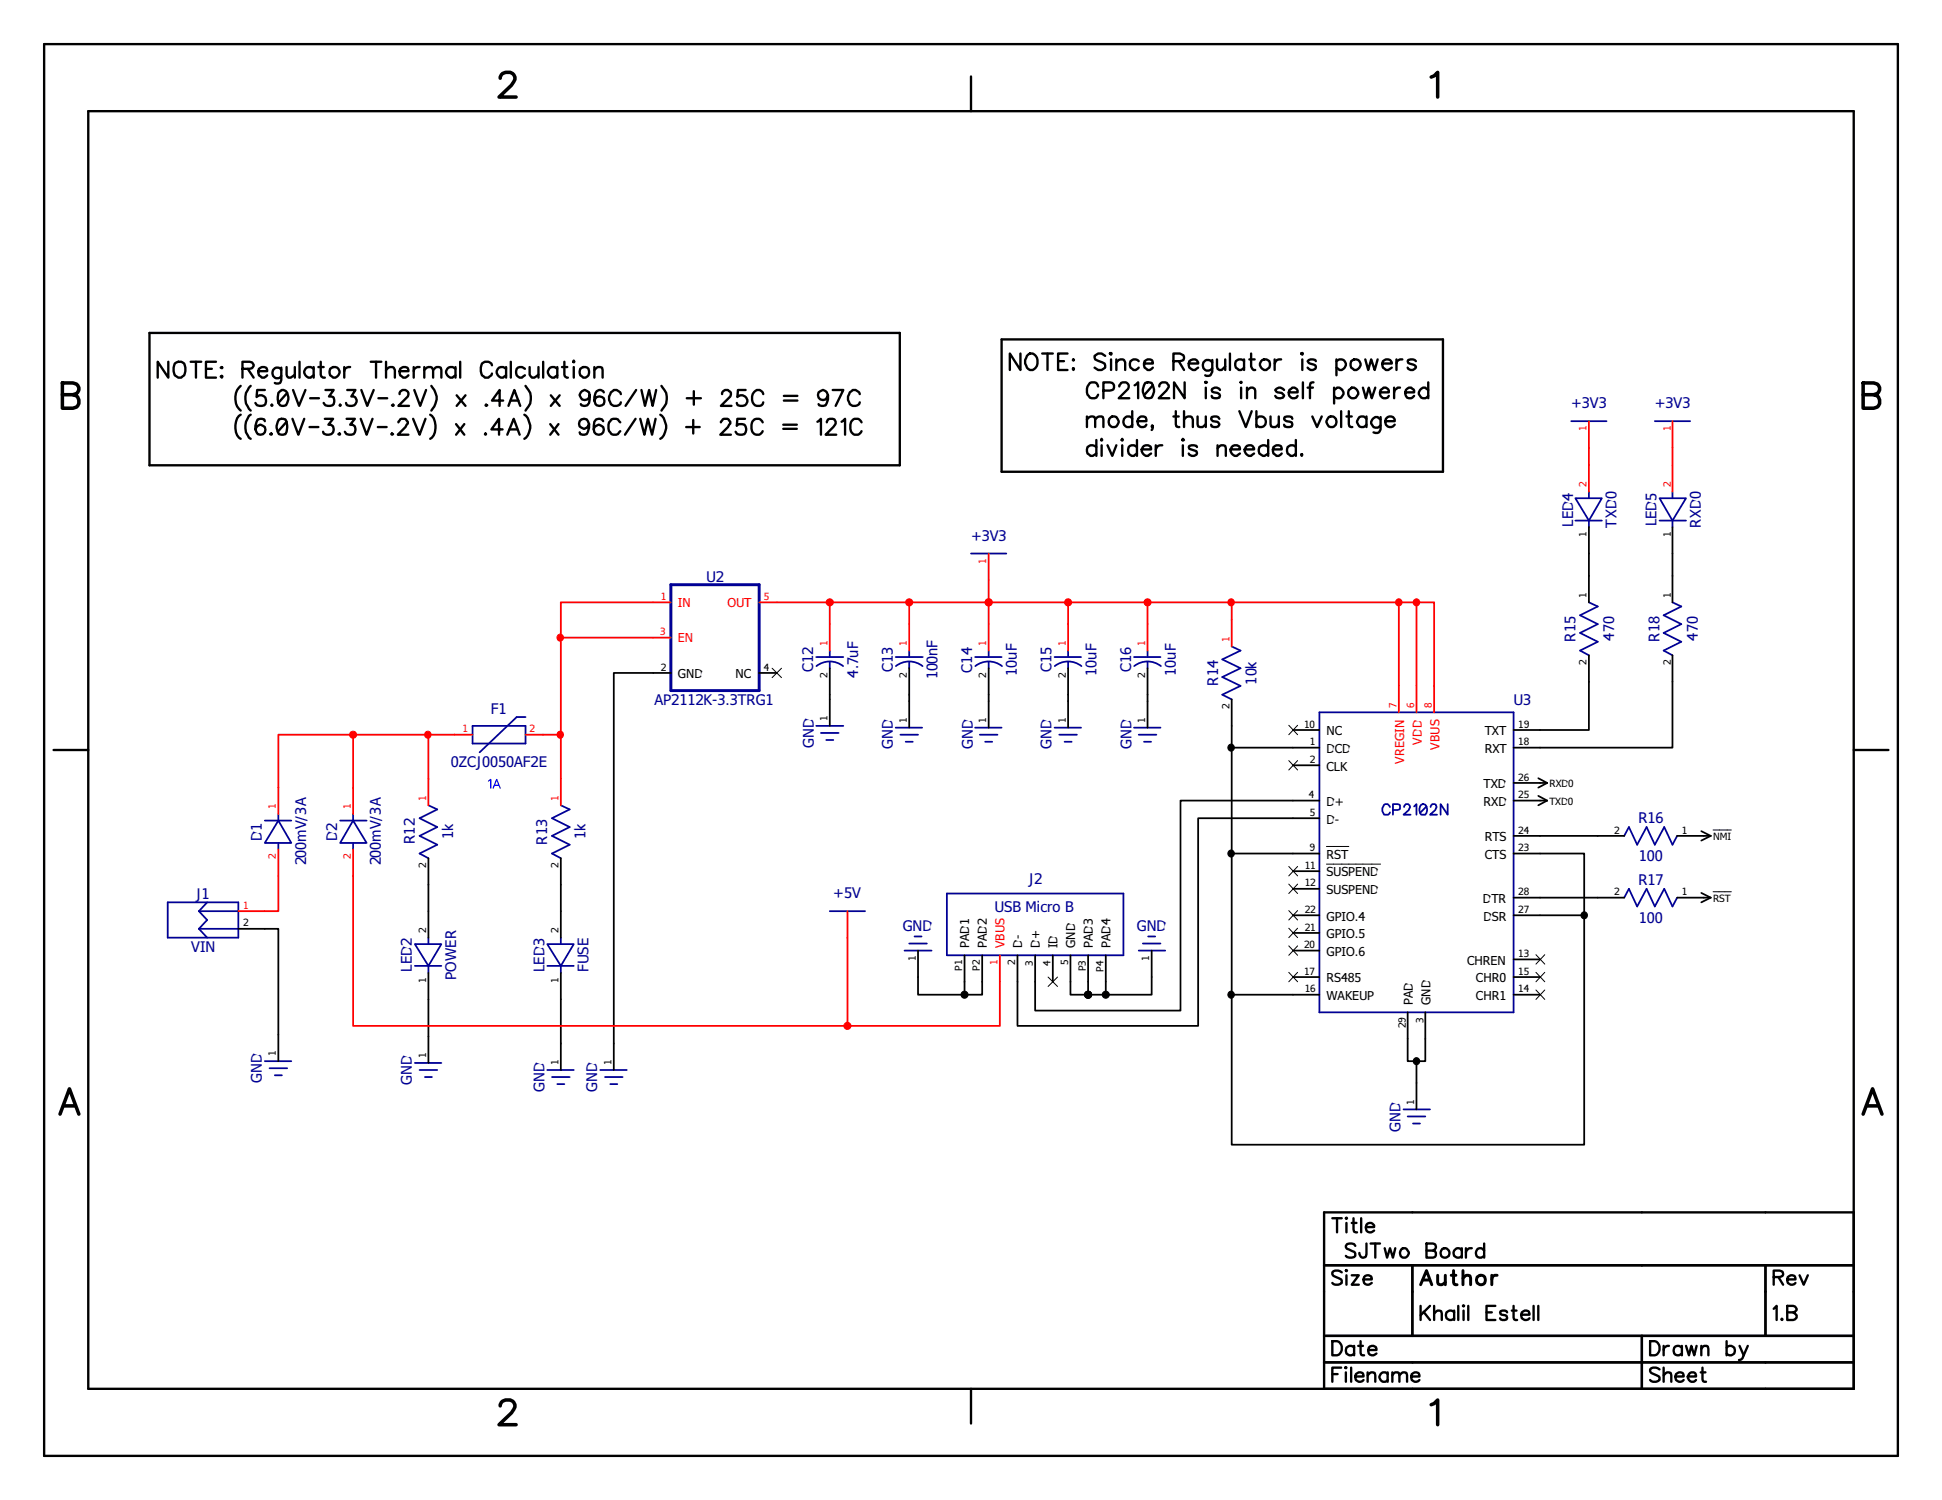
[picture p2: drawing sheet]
<svg xmlns="http://www.w3.org/2000/svg" width="279mm" height="216mm" viewBox="0 0 279 216" stroke-linecap="round" stroke-linejoin="round" font-family="sans-serif">
<path d="M279.4 0h-279.4v215.9" fill="none" stroke="#fff" stroke-width=".34"/>
<path d="M70.3 112.4l.3-.2v1.3M71 113.5l.5-1.3 .5 1.3M71.1 113h.6" fill="none" stroke="#00f" stroke-width=".17"/>
<g fill="none" stroke="#000" stroke-width=".25">
<path d="M240.6 79.7v3.2M94 96.9h-5.7v53.3M119.4 100v.7M130.8 100v.9M142.2 100v.9M153.7 100v.9M165.1 100v.9M177.2 104.5v3.1h8.8M177.2 107.6v57.2h50.7v-41.9h-6.3M186 115.2h-16.2v30.3h-20.9v-4.2M186 117.8h-13.6v29.9h-26v-6.4M38.1 133.7h1.9v15.2"/>
<path d="M61.6 127.3v3.8M80.7 127.3v3.8M177.2 122.9h8.8M221.6 131.7h6.3M221.6 129.2h8.3M221.6 120.3h8.3M61.6 143.8v5.4M80.7 143.8v6.4M132.1 140.6v2.6h9.2v-1.9M138.8 141.3v1.9M154 141.3v1.9h2.5v-1.9M156.5 143.2h.1"/>
<path d="M159.1 141.3v1.9M165.7 140.6v2.6h-9.2M177.2 143.2h8.8M202.5 149.5v3.2h1.3M205.1 149.5v3.2h-1.3v3.2"/>
</g>
<g fill="#000">
<circle cx="177.1" cy="107.6" r=".49"/>
<circle cx="177.1" cy="122.9" r=".49"/>
<circle cx="227.9" cy="131.7" r=".49"/>
<circle cx="138.8" cy="143.2" r=".51"/>
<circle cx="156.5" cy="143.2" r=".51"/>
<circle cx="159.1" cy="143.2" r=".51"/>
<circle cx="177.1" cy="143.2" r=".49"/>
<circle cx="203.8" cy="152.7" r=".49"/>
</g>
<g fill="none" stroke="#000" stroke-width=".14">
<circle cx="177.1" cy="107.6" r=".49"/>
<circle cx="177.1" cy="122.9" r=".49"/>
<circle cx="227.9" cy="131.7" r=".49"/>
<circle cx="138.8" cy="143.2" r=".51"/>
<circle cx="156.5" cy="143.2" r=".51"/>
<circle cx="159.1" cy="143.2" r=".51"/>
<circle cx="177.1" cy="143.2" r=".49"/>
<circle cx="203.8" cy="152.7" r=".49"/>
</g>
<path d="M111.8 86.7h7.6v3.1M153.7 86.7v3.1M177.2 89.2v-2.5h-35v3.1" fill="none" stroke="#f00" stroke-width=".25"/>
<circle cx="153.7" cy="86.7" r=".51" fill="#f00"/>
<circle cx="153.7" cy="86.7" r=".51" fill="none" stroke="#f00" stroke-width=".14"/>
<path d="M119.4 86.7h22.8" fill="none" stroke="#f00" stroke-width=".25"/>
<circle cx="119.4" cy="86.7" r=".51" fill="#f00"/>
<circle cx="119.4" cy="86.7" r=".51" fill="none" stroke="#f00" stroke-width=".14"/>
<circle cx="142.2" cy="86.7" r=".51" fill="#f00"/>
<circle cx="142.2" cy="86.7" r=".51" fill="none" stroke="#f00" stroke-width=".14"/>
<path d="M142.2 83.5v3.2" fill="none" stroke="#f00" stroke-width=".25"/>
<circle cx="142.2" cy="86.7" r=".51" fill="#f00"/>
<circle cx="142.2" cy="86.7" r=".51" fill="none" stroke="#f00" stroke-width=".14"/>
<path d="M165.1 86.7v3.1" fill="none" stroke="#f00" stroke-width=".25"/>
<circle cx="165.1" cy="86.7" r=".51" fill="#f00"/>
<circle cx="165.1" cy="86.7" r=".51" fill="none" stroke="#f00" stroke-width=".14"/>
<path d="M130.8 86.7v3.1" fill="none" stroke="#f00" stroke-width=".25"/>
<circle cx="130.8" cy="86.7" r=".51" fill="#f00"/>
<circle cx="130.8" cy="86.7" r=".51" fill="none" stroke="#f00" stroke-width=".14"/>
<path d="M177.2 86.7h24.1v12" fill="none" stroke="#f00" stroke-width=".25"/>
<circle cx="177.1" cy="86.7" r=".49" fill="#f00"/>
<circle cx="177.1" cy="86.7" r=".49" fill="none" stroke="#f00" stroke-width=".14"/>
<path d="M201.3 86.7h2.5v12" fill="none" stroke="#f00" stroke-width=".25"/>
<circle cx="201.2" cy="86.7" r=".49" fill="#f00"/>
<circle cx="201.2" cy="86.7" r=".49" fill="none" stroke="#f00" stroke-width=".14"/>
<path d="M228.6 64.4v2.6M240.6 64.4v2.6M203.8 86.7h2.5v12" fill="none" stroke="#f00" stroke-width=".25"/>
<circle cx="203.8" cy="86.7" r=".49" fill="#f00"/>
<circle cx="203.8" cy="86.7" r=".49" fill="none" stroke="#f00" stroke-width=".14"/>
<path d="M228.6 79.7v3.2M228.6 98.1v7h-7M240.6 98.1v9.5h-19" fill="none" stroke="#000" stroke-width=".25"/>
<path d="M61.6 105.7v6.4M65.4 105.7h-25.4v7.7" fill="none" stroke="#f00" stroke-width=".25"/>
<circle cx="61.5" cy="105.7" r=".49" fill="#f00"/>
<circle cx="61.5" cy="105.7" r=".49" fill="none" stroke="#f00" stroke-width=".14"/>
<path d="M50.8 105.7v7.7" fill="none" stroke="#f00" stroke-width=".25"/>
<circle cx="50.8" cy="105.7" r=".51" fill="#f00"/>
<circle cx="50.8" cy="105.7" r=".51" fill="none" stroke="#f00" stroke-width=".14"/>
<path d="M94 91.8h-13.3v20.3M78.1 105.7h2.6" fill="none" stroke="#f00" stroke-width=".25"/>
<circle cx="80.6" cy="105.7" r=".49" fill="#f00"/>
<circle cx="80.6" cy="105.7" r=".49" fill="none" stroke="#f00" stroke-width=".14"/>
<path d="M94 86.7h-13.3v5.1" fill="none" stroke="#f00" stroke-width=".25"/>
<circle cx="80.6" cy="91.8" r=".49" fill="#f00"/>
<circle cx="80.6" cy="91.8" r=".49" fill="none" stroke="#f00" stroke-width=".14"/>
<path d="M40 126.1v5h-1.9M50.8 126.1v21.6h71.1v-12.7M143.8 141.3v6.4h-21.9" fill="none" stroke="#f00" stroke-width=".25"/>
<circle cx="121.9" cy="147.7" r=".51" fill="#f00"/>
<circle cx="121.9" cy="147.7" r=".51" fill="none" stroke="#f00" stroke-width=".14"/>
<g fill="none" stroke="#000096" stroke-width=".25">
<path d="M139.7 79.7h5.1M226.1 60.6h5M226.7 71.7h3.8l-1.9 3.2zM226.7 74.9h3.8M228.6 70.8v.9M228.6 74.9v1M238.1 60.6h5.1M238.8 71.7h3.8l-2 3.2zM238.8 74.9h3.8M240.6 70.8v.9M240.6 74.9v1M117.4 94.6h3.9"/>
<path d="M117.5 95.9a3.1 3.1 0 0 1 3.8 0M119.4 93.6v1M119.4 95.2v1M128.9 94.6h3.9M128.9 95.9a3.1 3.1 0 0 1 3.8 0M130.8 93.6v1M130.8 95.2v1M140.3 94.6h3.8M140.3 95.9a3.1 3.1 0 0 1 3.9 0M142.2 93.6v1M142.2 95.2v1M151.7 94.6h3.8"/>
<path d="M151.7 95.9a3.1 3.1 0 0 1 3.9 0M153.7 93.6v1M153.7 95.2v1M163.2 94.6h3.8M163.2 95.9a3.1 3.1 0 0 1 3.8 0M165.1 93.6v1M165.1 95.2v1M177.2 93l1.3 .6-2.6 1.3 2.6 1.3-2.6 1.3 2.6 1.2-2.6 1.3 1.3 .7M228.6 86.7l1.3 .6-2.6 1.3 2.6 1.2-2.6 1.3 2.6 1.3-2.6 1.2 1.3 .7M240.6 86.7l1.3 .6-2.5 1.3 2.5 1.2-2.5 1.3 2.5 1.3-2.5 1.2 1.2 .7M38.1 118.1h3.8M40 118.1l1.9 3.2h-3.8z"/>
<path d="M40 117.2v.9M48.9 118.1h3.8M50.8 118.1l1.9 3.2h-3.8zM50.8 117.2v.9M61.6 115.9l1.3 .6-2.5 1.3 2.5 1.2-2.5 1.3 2.5 1.3-2.5 1.3 1.2 .6M68 104.5h7.6v2.5h-7.6zM75.6 103.2h-1.3l-5.3 5.1M80.7 115.9l1.3 .6-2.6 1.3 2.6 1.2-2.6 1.3 2.6 1.3-2.6 1.3 1.3 .6M117.4 104.5h3.9M118.1 105.5h2.5M118.9 106.5h1M128.9 104.7h3.8"/>
<path d="M129.5 105.7h2.6M130.3 106.8h1M140.3 104.7h3.8M141 105.7h2.5M141.7 106.8h1M151.7 104.7h3.8M152.4 105.7h2.5M153.2 106.8h1M163.2 104.7h3.8M163.8 105.7h2.6M164.6 106.8h1M189.8 102.5h28v43.2h-28z"/>
<path d="M200 116.2a.57 .57 0 0 0-.9-.4v.2a1.01 1.01 0 0 0 0 1.3h.6l.3-.4M200.4 116.6l.9-.1 .1-.6-.3-.2h-.7v1.6M202 116.2l.3-.5 .4 .1a.33 .33 0 0 1 .1 .5l-.1 .3-.8 .7h1M203.5 116.1l.3-.4v1.6M204.5 115.8l.3-.1a.86 .86 0 0 1 .4 1.3l-.1 .3h-.6a1.12 1.12 0 0 1 0-1.5zM205.2 116.1l-.9 .9M205.8 116.2l.3-.5h.3l.2 .2a.52 .52 0 0 1-.1 .7l-.8 .7h1.1M208.3 115.7v1.6l-1-1.6v1.6M24.1 129.9h10.2v5.1h-10.2zM28.6 131.1l1.2 1.3-1.2 1.3M28.6 131.1h5.7M28.6 133.7l1.2 1.3"/>
<path d="M28.6 133.7h5.7M29.8 129.9l-1.2 1.2M40 121.3v1M50.8 121.3v1M59.7 135.9h3.8l-1.9 3.1zM59.7 139h3.8M61.6 135v.9M61.6 139v1M78.7 135.9h3.8l-1.8 3.1zM78.7 139h3.8M80.7 135v.9M80.7 139v1"/>
<path d="M119.4 131.1h5.1M130.1 136.8h3.9M130.8 135.8h2.5M131.6 134.8h1M136.2 128.6h25.4v8.9h-25.4zM163.8 136.8h3.8M164.4 135.8h2.6M165.2 134.8h1M233.7 120.3l.7-1.3 1.1 2.6 1.4-2.6 1.2 2.6 1.3-2.6 1.2 2.6 .7-1.3M233.7 129.2l.7-1.3 1.1 2.6 1.4-2.6 1.2 2.6 1.3-2.6 1.2 2.6 .7-1.3M38.1 152.7h3.8M38.8 153.8h2.5"/>
<path d="M39.5 154.8h1.1M59.7 153h3.8M60.4 154h2.5M61.1 155h1M78.7 154h3.8M79.4 155h2.6M80.2 156h1M86.4 154h3.8M87 155h2.6M87.8 156h1M201.9 159.7h3.8M202.5 160.7h2.6"/>
<path d="M203.3 161.7h1"/>
</g>
<g fill="none" stroke="#000" stroke-width=".25">
<path d="M228.6 75.9v3.8M240.6 75.9v3.8M94 96.9h2.5M109.2 96.9h2.6M119.4 96.2v3.8M130.8 96.2v3.8M142.2 96.2v3.8M153.7 96.2v3.8M165.1 96.2v3.8M228.6 82.9v3.8M228.6 94.3v3.8M240.6 82.9v3.8"/>
<path d="M240.6 94.3v3.8M119.4 100.7v3.8M130.8 100.9v3.8M142.2 100.9v3.8M153.7 100.9v3.8M165.1 100.9v3.8M177.2 100.7v3.8M186 107.6h3.8M186 110.2h3.8M186 115.2h3.8M186 117.8h3.8M186 105.1h3.8"/>
<path d="M217.8 107.6h3.8M217.8 115.2h4.8M217.8 105.1h3.8M217.8 112.7h4.8M221.3 114.6l1.3 .6M221.3 112l1.3 .7M222.6 115.2l-1.3 .7M222.6 112.7l-1.3 .7M244.8 119.6l1.3 .7M34.3 133.7h3.8M61.6 123.5v3.8M61.6 131.1v3.9"/>
<path d="M80.7 123.5v3.8M80.7 131.1v3.9M132.1 136.8v3.8M138.8 137.5v3.8M141.3 137.5v3.8M146.4 137.5v3.8M148.9 137.5v3.8M151.5 137.5v3.8M154 137.5v3.8M156.5 137.5v3.8M159.1 137.5v3.8M165.7 136.8v3.8"/>
<path d="M186 122.9h3.8M186 125.4h3.8M186 127.9h3.8M186 136.8h3.8M186 134.3h3.8M186 131.7h3.8M217.8 120.3h3.8M217.8 129.2h3.8M217.8 122.9h3.8M217.8 138.1h3.8M217.8 131.7h3.8M229.9 120.3h3.8"/>
<path d="M229.9 129.2h3.8M241.3 120.3h4.8M241.3 129.2h4.8M244.8 128.5l1.3 .7M246.1 120.3l-1.3 .7M246.1 129.2l-1.3 .7M40 148.9v3.8M61.6 140v3.8M61.6 149.2v3.8M80.7 140v3.8M80.7 150.2v3.8M88.3 150.2v3.8"/>
<path d="M186 143.2h3.8M186 140.6h3.8M202.5 145.7v3.8M203.8 155.9v3.8M205.1 145.7v3.8M217.8 143.2h3.8M217.8 140.6h3.8"/>
</g>
<g fill="none" stroke="#f00" stroke-width=".25">
<path d="M142.2 79.7v3.8M228.6 60.6v3.8M228.6 67v3.8M240.6 60.6v3.8M240.6 67v3.8M94 91.8h2.5M94 86.7h2.5M109.2 86.7h2.6M119.4 89.8v3.8M130.8 89.8v3.8M142.2 89.8v3.8M153.7 89.8v3.8"/>
<path d="M165.1 89.8v3.8M177.2 89.2v3.8M201.3 98.7v3.8M203.8 98.7v3.8M206.3 98.7v3.8M40 113.4v3.8M50.8 113.4v3.8M61.6 112.1v3.8M65.4 105.7h2.6M75.6 105.7h2.5M80.7 112.1v3.8M34.3 131.1h3.8"/>
<path d="M40 122.3v3.8M50.8 122.3v3.8M121.9 131.1v3.9M143.8 137.5v3.8"/>
</g>
<g fill="none" stroke="#000" stroke-width=".14">
<path d="M111.1 96.2l1.3 1.3M112.4 96.2l-1.3 1.3M185.4 109.5l1.3 1.3M185.4 104.4l1.3 1.3M186.7 109.5l-1.3 1.3M186.7 104.4l-1.3 1.3M246.5 119.5h2.6M185.4 124.7l1.3 1.4M185.4 127.3l1.3 1.3M185.4 140l1.3 1.3M185.4 136.1l1.3 1.4M185.4 133.6l1.3 1.4"/>
<path d="M185.4 131.1l1.3 1.3M186.7 124.7l-1.3 1.4M186.7 127.3l-1.3 1.3M186.7 140l-1.3 1.3M186.7 136.1l-1.3 1.4M186.7 133.6l-1.3 1.4M186.7 131.1l-1.3 1.3M190.8 121.8h3.3M190.8 124.4h7.8M221 137.4l1.2 1.4M221 140l1.2 1.3M222.2 137.4l-1.2 1.4"/>
<path d="M222.2 140l-1.2 1.3M246.5 128.4h2.6M150.8 140.6l1.3 1.4M152.1 140.6l-1.3 1.4M221 142.5l1.2 1.3M222.2 142.5l-1.2 1.3"/>
</g>
<path d="M96.5 84.2h12.7v15.2h-12.7z" fill="none" stroke="#000096" stroke-width=".42"/>
<g fill="none" stroke="#000" stroke-width=".34">
<path d="M6.3 6.3h266.7v203.2h-266.7zM12.7 16h254v183.9h-254zM139.7 11v5M21.5 47.9h108v19.1h-108zM24.2 52.1v2.3l-1.5-2.3v2.3M25.1 52.3a.87 .87 0 0 1 1-.2 .87 .87 0 0 1 .6 .8 1.36 1.36 0 0 1-.6 1.5 .99 .99 0 0 1-1.1-1v-.5zM27.4 52.1h1.6M28.2 52.1v2.3M29.6 53.1h.9M31.1 52.1h-1.5v2.3h1.5M31.7 52.9l.2-.1 .1 .1-.1 .1zM31.7 54.2l.2-.1 .1 .1-.1 .2z"/>
<path d="M34.6 55.5a2.43 2.43 0 0 0 0 3.6M34.6 59.7a2.41 2.41 0 0 0-.5 3l.5 .5M34.9 53.1l1.3-.1 .3-.3v-.2l-.3-.3-1.3-.1v2.3M35.6 53.1l.9 1.3M36.1 55.5a2.43 2.43 0 0 0 0 3.6M36.1 59.7a2.34 2.34 0 0 0 0 3.5M37.2 53.4h1.2a.46 .46 0 0 0-.4-.6 .73 .73 0 0 0-.9 .5 .73 .73 0 0 0 .4 .9 .56 .56 0 0 0 .9-.2M38.1 56.1h-1.1l-.1 1a.79 .79 0 0 1 1.2 .1 .79 .79 0 0 1-.2 1.2 .79 .79 0 0 1-1.2-.4M39 58.3h.1h.1l-.1 .1zM40.3 56.3l.3-.2h.2a1.26 1.26 0 0 1 .5 1.9 .71 .71 0 0 1-1 .3 1.98 1.98 0 0 1-.3-1.7zM40.5 52.9v1.8l-.1 .2a.6 .6 0 0 1-.9 .2M40.5 53.3a.73 .73 0 0 0-1.1-.2 .73 .73 0 0 0-.1 1 .67 .67 0 0 0 1.2 0"/>
<path d="M41.2 52.8v1.1l.3 .5h.3l.6-.5M41.3 56.6l-1.3 1.4M42.2 56.1l.8 2.3 .9-2.3M42.4 52.8v1.6M43.1 52.1v2.3M44.6 57.3h1.3M45.1 53.1a.78 .78 0 0 0-1.3 .2 .78 .78 0 0 0 .9 1.1l.4-.4M45.1 52.8v1.6M45.8 52.8h.8M46.1 52.1v1.8l.1 .3 .3 .2h.2M46.8 56.1h1.2l-.7 1h.6a.78 .78 0 0 1 .1 1 .78 .78 0 0 1-.8 .3l-.4-.1-.2-.3M48.9 58.3h.1l-.1 .1z"/>
<path d="M49.5 52.8v1.6M50 56.1h1.1l-.6 1a.68 .68 0 0 1 .8 .6 .68 .68 0 0 1-.7 .7l-.6-.1-.2-.3M50.4 52.8a.71 .71 0 0 0-.9 .6M52 56.1l.8 2.3 1-2.3M53.3 52.1h1.6M54.1 52.1v2.3M54.4 57.3h1.3M55.5 53.3a.81 .81 0 0 1 1.1-.4l.2 .4v1.1M55.5 52.1v2.3M56.4 58.3h.2v.1zM57.5 53.4h1.3a.46 .46 0 0 0-.5-.6 .73 .73 0 0 0-.8 .5 .73 .73 0 0 0 .3 .9 .56 .56 0 0 0 1-.2M57.5 56.7a.58 .58 0 0 1 .4-.6h.4a.64 .64 0 0 1 .5 .6 .64 .64 0 0 1-.4 .6l-1.1 1.1h1.5"/>
<path d="M59.5 52.8v1.6M59.6 56.1l.9 2.3 .8-2.3M60.4 52.8a.71 .71 0 0 0-.9 .6M61 53.3a.81 .81 0 0 1 1.1-.4l.2 .4v1.1M61 52.8v1.6M61.9 59.7a2.41 2.41 0 0 1 .5 3l-.5 .5M62.1 55.5a2.43 2.43 0 0 1 0 3.6M62.3 53.3l.5-.5 .6 .1 .1 1.5M65.5 53.1a.78 .78 0 0 0-1.3 .2 .78 .78 0 0 0 .9 1.1l.4-.4M65.5 52.8v1.6M65.7 56.9l1.3 1.5M66.2 52.1v2.3"/>
<path d="M67 56.9l-1.3 1.5M69.9 58.3h.2l-.2 .1-.1-.1zM70.8 52.6l-.1-.3a.94 .94 0 0 0-1.4 0 2.03 2.03 0 0 0 0 1.7l.5 .4a.97 .97 0 0 0 1-.6M72.4 57.7h-1.6l1.1-1.6v2.3M72.8 53.1a.78 .78 0 0 0-1.3 .2 .78 .78 0 0 0 .9 1.1l.4-.4M72.8 52.8v1.6M73.2 58.4l.8-2.3 .8 2.3M73.5 52.1v2.3M73.5 57.7h1.1M75.4 59.7a2.19 2.19 0 0 1 0 3.5M75.5 53.1a.75 .75 0 0 0-1-.1 .75 .75 0 0 0-.2 1 .56 .56 0 0 0 1 .2l.2-.2M75.6 55.5a2.43 2.43 0 0 1 0 3.6"/>
<path d="M76.2 52.8v1.1l.3 .5h.4l.6-.5M77.5 52.8v1.6M78.1 52.1v2.3M79.2 56.9l1.3 1.5M80.2 53.1a.78 .78 0 0 0-1.4 .2 .78 .78 0 0 0 1 1.1l.4-.4M80.2 52.8v1.6M80.5 56.9l-1.3 1.5M80.9 52.8h.7M81.2 52.1v1.8l.1 .3 .4 .2M82.5 51.9l.1 .2-.1 .1v-.1zM82.5 52.8v1.6M84.8 56.9a.7 .7 0 0 1-.7 .6 .7 .7 0 0 1-.7-.7 .7 .7 0 0 1 .8-.7l.6 .4a2.1 2.1 0 0 1-.3 1.8 .73 .73 0 0 1-.9-.1"/>
<path d="M85.5 53.3l.5-.5 .6 .1 .1 1.5M85.5 52.8v1.6M86.9 56.5l-.1-.2a.68 .68 0 0 0-1.1 .3 1.54 1.54 0 0 0 .2 1.7 .72 .72 0 0 0 1-.3 .72 .72 0 0 0-.5-1 .72 .72 0 0 0-.9 .7M89.3 56.7a.78 .78 0 0 0-.7-.6 .78 .78 0 0 0-.8 .6 1.16 1.16 0 0 0 .3 1.6 .84 .84 0 0 0 1.2-.4M91.5 56.1l-1.5 2.3M92.3 56.1l.5 2.3 .6-2.3 .5 2.3 .5-2.3M95 59.7a2.19 2.19 0 0 1 0 3.5M95.2 55.5a2.43 2.43 0 0 1 0 3.6M98.8 57.3h2M99.8 56.3v2M103.9 56.7a.58 .58 0 0 1 .4-.6 .74 .74 0 0 1 .9 .7l-.1 .3-1.4 1.3h1.5M107.3 56.1h-1.1l-.1 1a.79 .79 0 0 1 1.3 .3 .79 .79 0 0 1-.9 1l-.3-.1-.2-.3"/>
<path d="M109.8 56.7a.77 .77 0 0 0-.7-.6 .77 .77 0 0 0-.8 .6 1.18 1.18 0 0 0 .6 1.7l.7-.1 .2-.4M112.8 57.7h1.9M112.8 57h1.9M119.1 56.9a.73 .73 0 0 1-.9 .6 .73 .73 0 0 1-.4-1l.6-.4a.87 .87 0 0 1 .7 .8v.6l-.3 .8a.82 .82 0 0 1-1-.1M119.8 56.1h1.5l-1.1 2.3M123.7 56.7a.78 .78 0 0 0-.8-.6 .78 .78 0 0 0-.7 .6 1.16 1.16 0 0 0 .3 1.6 .84 .84 0 0 0 1.2-.4M144.1 48.9h63.5v19h-63.5zM146.8 50.9v2.4l-1.5-2.4v2.4M147.7 51.2l.5-.3a1.17 1.17 0 0 1 1 1.8 .78 .78 0 0 1-.8 .6 .78 .78 0 0 1-.7-.6 1.27 1.27 0 0 1 0-1.5zM149.9 50.9h1.6M150.7 50.9v2.4M152.2 52h.9"/>
<path d="M153.6 50.9h-1.4v2.4h1.4M154.3 51.8l.1-.1 .1 .1-.1 .1zM154.3 53.1l.1-.1 .1 .1-.1 .2zM156.4 59.9v1.6M158 55.6l-.1-.2a.8 .8 0 0 0-.8-.4 .8 .8 0 0 0-.6 .6 1.18 1.18 0 0 0 .6 1.7l.6-.1 .3-.4M158.7 56.2l1.3-.1a.6 .6 0 0 0 .3-.6 .6 .6 0 0 0-.6-.5h-1v2.3M159 51.2a.97 .97 0 0 0-1.5 0 .49 .49 0 0 0 .4 .7 1.24 1.24 0 0 1 1.1 .7v.3a.97 .97 0 0 1-1.5 0M159.7 50.9l.2-.1v.1v.2zM159.9 51.7v1.6M160.6 52.2a.81 .81 0 0 1 1.1-.4l.2 .4v1.1M160.6 51.7v1.6M161 55.6v-.1l.3-.4a.73 .73 0 0 1 1.1 .4l-.1 .5-1.3 1.3h1.5"/>
<path d="M162.9 59.2v2.3M163.2 55.5l.5-.5v2.3M163.8 52a.73 .73 0 0 0-1.1 0 .73 .73 0 0 0 .2 1.1 .56 .56 0 0 0 .9-.2M164.6 52.3h1.3a.46 .46 0 0 0-.5-.6 .73 .73 0 0 0-.8 .5 .73 .73 0 0 0 .3 .9 .56 .56 0 0 0 1-.2M164.8 55.1l.3-.1 .6 .1a1.8 1.8 0 0 1 0 2.1l-.3 .1-.6-.1a1.77 1.77 0 0 1 0-2.1zM165.9 55.5l-1.3 1.4M166.8 55.6a.58 .58 0 0 1 .4-.6h.4a.81 .81 0 0 1 .5 .7l-.3 .5-1.1 1.1h1.5M168.8 52l1.3-.1a.47 .47 0 0 0 .3-.4 .47 .47 0 0 0-.3-.4l-.3-.2h-1v2.4M168.8 59.9h.8M169.2 59.2v1.8v.4l.5 .1M169.6 52l.7 1.3M170.3 59.2v2.3"/>
<path d="M170.4 55v2.3l-1.5-2.3v2.3M171 52.3h1.4a.71 .71 0 0 0-1.2-.4 .71 .71 0 0 0 .2 1.2l.2 .2h.4l.4-.4M172.3 59.9l.1 1.5 .6 .1 .5-.5M173.4 55l.1-.1 .2 .1-.2 .1zM173.5 55.8v1.5M173.5 59.9v1.6M174.4 51.8v1.7l-.2 .3a.6 .6 0 0 1-.8 .2M174.4 52.2a.75 .75 0 0 0-1.1-.2 .75 .75 0 0 0 0 1.1 .75 .75 0 0 0 1.1-.1M175.1 51.7l.1 1.4 .2 .2h.4l.5-.6M175.5 56.1a.67 .67 0 0 0-1.2 0l.1 .3 .8 .2 .3 .3-.1 .3-.3 .1-.7-.1-.1-.2M176.3 51.7v1.6M177 50.9v2.4"/>
<path d="M178.3 59.2l.9 2.3 .9-2.3M178.5 55l.1-.1v.1v.1zM178.6 55.8v1.5M179 52a.73 .73 0 0 0-1.1 0 .73 .73 0 0 0 .2 1.1 .56 .56 0 0 0 .9-.2M179 51.7v1.6M179.4 56.2a.68 .68 0 0 1 1.1-.2l.1 1.3M179.4 55.8v1.5M179.7 51.7h.8M180 50.9v1.8l.3 .6h.3M180.8 59.2v2.3M182.8 59.9l.1 1.5 .6 .1 .5-.5M183.4 51.7v1.6"/>
<path d="M184 59.9v1.6M184.3 51.7a.74 .74 0 0 0-.9 .6M184.7 56.1a.75 .75 0 0 0-1.2 0l.3 .4 .6 .1 .3 .4a.75 .75 0 0 1-1.2 0M185.4 56.5h1.3a.56 .56 0 0 0-.3-.6 .56 .56 0 0 0-.6 .1 .71 .71 0 0 0-.2 1.1 .71 .71 0 0 0 1.1-.1M187.2 50.9l.2-.1 .1 .1-.1 .2zM187.4 51.7v1.6M187.5 55v2.3M188.1 55.8h.8M188.8 59.9l.7 1.6 .7-1.6M189 55l-.4 .1-.1 .4v1.8M189.3 52a.78 .78 0 0 0-1.2 0 1.4 1.4 0 0 0 1.1 .6l.1 .3a.67 .67 0 0 1-1.2 0M191.9 56.1a.75 .75 0 0 1 1.1-.1 .75 .75 0 0 1 0 1.1 .75 .75 0 0 1-1.1-.1"/>
<path d="M191.9 55.8v2.3M192.3 52a.78 .78 0 0 1 1.3 .2 .78 .78 0 0 1-.9 1.1l-.4-.4M192.3 51.7v2.3M193 59.2v2.3M193.7 59.9h.8M194.1 56.1a.75 .75 0 0 1 1.1-.1 .75 .75 0 0 1 0 1.1 .75 .75 0 0 1-1.1-.1l-.1-.3zM194.1 59.2v1.8v.4l.5 .1M196.1 55.8l.4 1.5 .4-1.5 .5 1.5 .5-1.5M196.4 51.7l.4 1.6 .5-1.6 .5 1.6 .4-1.6M196.6 59.9v1.6M198.5 56.5h1.3a.56 .56 0 0 0-.3-.6 .56 .56 0 0 0-.6 .1 .71 .71 0 0 0-.2 1.1 .71 .71 0 0 0 1.1-.1M198.9 52.3h1.3a.69 .69 0 0 0-.8-.6 .69 .69 0 0 0-.5 .9 .88 .88 0 0 0 .8 .7l.5-.4"/>
<path d="M200.6 55.8v1.5M200.9 51.7v1.6M201.4 55.8a.88 .88 0 0 0-.8 .7M201.8 51.7a.71 .71 0 0 0-.9 .6M202.2 56.5h1.3a.6 .6 0 0 0-.5-.7 .79 .79 0 0 0-.8 .6 .79 .79 0 0 0 .5 .9h.3l.5-.3M203.7 52a.78 .78 0 0 0-1.2 0l.1 .2 .8 .3 .3 .2a.62 .62 0 0 1-.8 .6l-.3-.2-.1-.2M205.5 56.1a.75 .75 0 0 0-1.1-.1 .75 .75 0 0 0 0 1.1 .75 .75 0 0 0 1.1-.1M205.5 55v2.3M38.1 60.6l-.1-.2-.3-.1-.6 .1a1.8 1.8 0 0 0 0 2.1 .72 .72 0 0 0 1-.3 .72 .72 0 0 0-.5-1 .72 .72 0 0 0-.9 .6M38.9 62.5l.1-.1 .1 .1-.1 .1zM40.1 60.4l.4-.1 .6 .1a2.3 2.3 0 0 1 0 2.1l-.4 .1-.6-.1a1.8 1.8 0 0 1 0-2.1zM41.2 60.7l-1.2 1.4"/>
<path d="M42.1 60.3l.8 2.3 .9-2.3M44.5 61.5h1.3M46.7 60.3h1.2l-.7 .8a.75 .75 0 0 1 .8 .9 .75 .75 0 0 1-1 .6l-.4-.2-.1-.3M48.7 62.5l.2-.1v.1v.1zM49.9 60.3h1.2l-.7 .8a.74 .74 0 0 1 .7 .8 .74 .74 0 0 1-.9 .7l-.3-.1-.3-.4M51.9 60.3l.8 2.3 .9-2.3M54.4 61.5h1.2M56.3 62.5l.1-.1 .2 .1-.2 .1zM57.3 60.8l.3-.4 .7-.1 .4 .4v.3l-.4 .5-1.1 1.1h1.6M59.4 60.3l1 2.3 .8-2.3M65.6 61l1.2 1.6M66.8 61l-1.2 1.6"/>
<path d="M69.8 62.5v-.1l.1 .1-.1 .1zM72.3 61.8h-1.6l1.1-1.5v2.3M73 62.6l.9-2.3 .9 2.3M73.3 61.8h1.1M79.2 61l1.1 1.6M80.3 61l-1.1 1.6M84.8 61a.74 .74 0 0 1-1 .7 .74 .74 0 0 1-.5-1 .74 .74 0 0 1 1.1-.3 1.65 1.65 0 0 1 0 2.1l-.3 .1-.6-.1-.1-.3M86.8 60.6a.72 .72 0 0 0-1.3 .1l-.1 1.1a.73 .73 0 0 0 .9 .7 .73 .73 0 0 0 .5-1l-.6-.4a.9 .9 0 0 0-.8 .7M89.2 60.8a.88 .88 0 0 0-.9-.5 .88 .88 0 0 0-.8 .8 1.14 1.14 0 0 0 .7 1.5l.7-.1 .3-.4M91.4 60.3l-1.5 2.3M92.1 60.3l.6 2.3 .5-2.3 .6 2.3 .5-2.3M98.7 61.5h2"/>
<path d="M99.7 60.5v1.9M103.7 60.8l.3-.4 .6-.1 .5 .4v.3l-.4 .5-1.1 1.1h1.6M107.2 60.3h-1.1l-.1 1a.79 .79 0 0 1 1.4 .3 .79 .79 0 0 1-1 1l-.3-.1-.3-.4M109.7 60.8a.83 .83 0 0 0-.9-.5 .83 .83 0 0 0-.7 .8 1.14 1.14 0 0 0 .7 1.5 .77 .77 0 0 0 .9-.5M112.7 61.1h1.9M112.7 61.7h1.9M117.6 60.7l.5-.4v2.3M119 60.8v-.3a.74 .74 0 0 1 1.1-.1 .62 .62 0 0 1 0 .7l-1.3 1.5h1.5M121.1 60.7l.5-.4v2.3M124 60.8l-.6-.5h-.5a1.36 1.36 0 0 0 0 2.3h.5l.6-.5M156.4 60.4a.81 .81 0 0 1 1.1-.4l.1 1.5M157.6 60.4a.81 .81 0 0 1 1.1-.4v1.5"/>
<path d="M157.7 64.3a.76 .76 0 0 0-1.1 0 .76 .76 0 0 0 .1 1.1l.2 .2h.3l.5-.3M157.7 63.3v2.3M158.5 63.2l.1 .1-.1 .1-.1-.1zM158.5 64.1v1.5M159.3 64.1l.7 1.5 .6-1.5M159.6 60.3a.73 .73 0 0 1 1.1-.2 .73 .73 0 0 1 .1 1 .73 .73 0 0 1-1.1 .2 .73 .73 0 0 1-.1-1zM161.5 63.2v.1v.1l-.1-.1zM161.5 64.1v1.5M162.9 60.3a.73 .73 0 0 0-1-.2 .73 .73 0 0 0-.2 1 .67 .67 0 0 0 1.2 0M163.6 64.3a.75 .75 0 0 0-1.1-.1 .75 .75 0 0 0-.1 1.1 .56 .56 0 0 0 .9 .1l.3-.1M163.6 63.3v2.3M163.7 60.6h1.2a.49 .49 0 0 0-.4-.7 .76 .76 0 0 0-.8 .9 .76 .76 0 0 0 1.1 .6l.1-.3"/>
<path d="M164.3 64.7h1.3a.68 .68 0 0 0-.7-.7 .68 .68 0 0 0-.6 .7 .86 .86 0 0 0 .9 .9l.4-.3M165.9 61.4l-.1 .1-.1-.1 .1-.2a.52 .52 0 0 1-.1 .7M166.3 64.1v1.5M167.2 64.1a.74 .74 0 0 0-.9 .6M170.2 63.2l.1 .1-.1 .1-.1-.1zM170.2 64.1v1.5M170.3 60.4a.81 .81 0 0 1 1.1-.4l.2 .4v1.1M172.2 64.3a.78 .78 0 0 0-1.2 0l.1 .3 1 .3 .1 .4a.67 .67 0 0 1-1.2 0M175.2 64.5l.5-.4 .6 .1 .1 1.4M175.2 64.1v1.5M175.4 60.3a.79 .79 0 0 0-1.1-.3l-.1 .3 .1 .2 .2 .1 .8 .2 .1 .3a.79 .79 0 0 1-1.1 .3l-.1-.3M177 64.7h1.4a.68 .68 0 0 0-.7-.7 .68 .68 0 0 0-.7 .7 .86 .86 0 0 0 1 .9l.4-.3"/>
<path d="M179.1 64.7h1.3a.71 .71 0 0 0-1.1-.5 .71 .71 0 0 0 .1 1.2l.3 .2h.3l.4-.3M180.8 60.3a.75 .75 0 0 1 1.1-.2 .75 .75 0 0 1 0 1.2 .75 .75 0 0 1-1.1-.2M182.5 64.3a.8 .8 0 0 0-1.4 .2 .8 .8 0 0 0 .8 1.1l.6-.3M182.5 63.3v2.3M183.1 64.7h1.3a.46 .46 0 0 0-.4-.6 .73 .73 0 0 0-.9 .4 .73 .73 0 0 0 .4 .9 .56 .56 0 0 0 .9-.1M185.9 60.3l-.1-.3-.3-.1-.7 .1-.1 .3 .1 .2 .3 .1 .7 .2 .1 .3-.1 .3-.3 .1-.7-.1-.1-.3M186.4 64.3a.73 .73 0 0 0-1.1 0 .73 .73 0 0 0 .2 1.1 .56 .56 0 0 0 .9-.1M186.4 63.3v2.3M187.3 65.4h.1l-.1 .2-.1-.2zM191.2 60a.76 .76 0 0 1 1.1 .7 .76 .76 0 0 1-1.1 .7 .84 .84 0 0 1 0-1.4zM196.6 60.3a.73 .73 0 0 0-1.1-.2 .73 .73 0 0 0-.1 1 .67 .67 0 0 0 1.2 0M198.6 60v1.8l-.1 .3a.64 .64 0 0 1-.9 .1"/>
<path d="M198.6 60.4a.75 .75 0 0 0-1.1-.2 .75 .75 0 0 0 0 1.1 .75 .75 0 0 0 1.1-.1M199.3 60.6h1.4a.69 .69 0 0 0-.8-.7 .69 .69 0 0 0-.6 .9 .73 .73 0 0 0 .6 .7 .73 .73 0 0 0 .8-.4M7.7 107.9h5M266.7 107.9h5M191.7 175.3h1.3M192.4 175.3v2.1M193.7 175.3h.1l-.1 .1-.1-.1zM193.7 176v1.4M194.5 176h.7M194.7 175.3v1.7l.1 .3 .4 .1M195 179.3a.82 .82 0 0 0-1.4 0l.2 .4 1.1 .6 .1 .5a.99 .99 0 0 1-1.4 0M195.8 175.3v2.1"/>
<path d="M196.5 176.6h1.2a.59 .59 0 0 0-.6-.6 .59 .59 0 0 0-.6 .6 .66 .66 0 0 0 .4 .8 .66 .66 0 0 0 .8-.3M196.6 179l-.1 1.8a.51 .51 0 0 1-.8 0l-.1-.5M197.2 179h1.3M197.9 179v2M199.2 179.7l.4 1.3 .4-1.3 .4 1.3 .3-1.3M201.7 179.7a.69 .69 0 0 1 1 .6 .69 .69 0 0 1-.9 .7 .77 .77 0 0 1-.1-1.3zM205.2 179h1a.48 .48 0 0 1 .4 .3 .48 .48 0 0 1-.2 .5l-.2 .2 .2 .1 .2 .2v.4l-.2 .2-1.2 .1zM210.3 179.7v1.3M210.9 179.7v1.3M211.8 179.7a.71 .71 0 0 0-.9 .6M213.5 179v2M266.7 174.5h-76.2v25.4"/>
<path d="M139.7 199.9v5M190.5 182.1h76.2M190.5 192.3h76.2M190.5 196.1h76.2M191.7 193h.7a1.08 1.08 0 0 1 .7 1.1 1.08 1.08 0 0 1-.7 1h-.7zM191.7 197.8h.7M193 196.8h-1.3v2.1M193 183.1a.99 .99 0 0 0-1.3 0 .48 .48 0 0 0 .3 .6 1.64 1.64 0 0 1 1 .6v.4a.99 .99 0 0 1-1.3 0M193.6 196.8h.1l-.1 .1-.1-.1zM193.6 197.5v1.4M193.7 182.8l.1 .1-.1 .1-.1-.1zM193.7 183.6v1.3"/>
<path d="M194.4 196.8v2.1M194.5 183.6h1l-1 1.3h1M194.8 194a.67 .67 0 0 0-1-.1 .67 .67 0 0 0 0 1 .67 .67 0 0 0 1-.1M194.8 193.7v1.4M195 198.1h1.2a.59 .59 0 0 0-.6-.6 .59 .59 0 0 0-.6 .6 .67 .67 0 0 0 .4 .7 .67 .67 0 0 0 .8-.2M195.4 193.7h.7M195.7 193v1.7l.1 .3 .5 .1M196.2 184.1h1.2a.59 .59 0 0 0-.6-.6 .59 .59 0 0 0-.6 .6 .66 .66 0 0 0 .4 .8 .66 .66 0 0 0 .8-.2M196.8 198l.5-.5 .5 .1 .1 1.3M196.8 197.5v1.4M196.8 194.3h1.2a.59 .59 0 0 0-.6-.6 .59 .59 0 0 0-.6 .6 .66 .66 0 0 0 .4 .8 .66 .66 0 0 0 .8-.3M199.6 197.8a.6 .6 0 0 0-1 0 .66 .66 0 0 0 .1 .9 .66 .66 0 0 0 .9-.1"/>
<path d="M199.6 197.5v1.4M200.3 198l.4-.5 .6 .1v1.3M200.3 197.5v1.4M201.3 198l.5-.5 .6 .1v1.3M203 198.1h1.2a.59 .59 0 0 0-.6-.6 .59 .59 0 0 0-.6 .6 .67 .67 0 0 0 .4 .7 .67 .67 0 0 0 .8-.2M203.2 182.1v10.2M204.4 188v2M204.8 188.8l.9 1.2M205.2 180h1M205.7 188l-1.3 1.3M206.3 189.1l.5-.5 .5 .1 .1 1.3M206.3 188v2"/>
<path d="M209.2 188.9a.67 .67 0 0 0-1-.1 .67 .67 0 0 0 0 1 .67 .67 0 0 0 1-.1M209.2 188.6v1.4M209.8 188v2M210.3 180a.58 .58 0 0 0-.8-.3 .68 .68 0 0 0-.3 1.1 .68 .68 0 0 0 1.1 0M210.6 187.9l.1 .1h-.1h-.1zM210.6 188.6v1.4M211.2 188v2M213.5 180a.63 .63 0 0 0-.8-.3 .63 .63 0 0 0-.4 .7 .66 .66 0 0 0 .5 .6 .66 .66 0 0 0 .7-.2M213.9 188.9h.7M215.1 188h-1.2v2h1.2M216.8 188.9a.6 .6 0 0 0-1 0l.1 .2 .8 .3 .1 .3a.6 .6 0 0 1-1 0M217.5 188.6h.7"/>
<path d="M217.8 188v1.7v.2l.5 .1M218.9 189.2h1.1a.59 .59 0 0 0-.5-.6 .59 .59 0 0 0-.6 .6 .67 .67 0 0 0 .4 .7 .67 .67 0 0 0 .7-.2M220.6 188v2M221.3 188v2M236.2 192.3v7.6M237.4 193h.7a1.08 1.08 0 0 1 .7 1.1 1.08 1.08 0 0 1-.7 1h-.7zM238.8 197.1a.99 .99 0 0 0-1.4 0 .48 .48 0 0 0 .3 .6 1.64 1.64 0 0 1 1.1 .6v.3a.99 .99 0 0 1-1.4 0M239.4 198l.5-.5 .5 .1 .1 1.3M239.4 193.7v1.4M239.4 196.8v2.1M240.1 193.7a.68 .68 0 0 0-.7 .6M241 198.1h1.2a.59 .59 0 0 0-.6-.6 .59 .59 0 0 0-.6 .6 .67 .67 0 0 0 .4 .7 .67 .67 0 0 0 .8-.2"/>
<path d="M242 194a.67 .67 0 0 0-1-.1 .67 .67 0 0 0 0 1 .67 .67 0 0 0 1-.1M242 193.7v1.4M242.6 193.7l.4 1.4 .3-1.4 .5 1.4 .3-1.4M242.8 198.1h1.2a.48 .48 0 0 0-.3-.6 .68 .68 0 0 0-.9 .9 .68 .68 0 0 0 1.2 .2M244.7 197.5h.7M244.8 194.1l.4-.4 .5 .1 .1 1.3M244.8 193.7v1.4M244.9 196.8v1.7l.1 .3 .4 .1M248.4 194a.67 .67 0 0 1 1-.1 .67 .67 0 0 1 0 1 .67 .67 0 0 1-1-.1M248.4 193v2.1M250.3 193.7l.6 1.4-.2 .4-.2 .2h-.3M251.5 193.7l-.6 1.4"/>
<path d="M254 182.1v10.2M255.2 183.8h.8l.5-.2a.48 .48 0 0 0 0-.5 .48 .48 0 0 0-.5-.2h-.8v2M255.2 188.4l.4-.4v2M255.9 183.8l.6 1.1M256.4 189.8l.1 .1-.1 .1-.1-.1zM257.1 184.1h1.2a.59 .59 0 0 0-.6-.6 .59 .59 0 0 0-.6 .6 .67 .67 0 0 0 .4 .8 .67 .67 0 0 0 .8-.2M257.1 188h.9a.59 .59 0 0 1 .5 .6l-.5 .3a.8 .8 0 0 1 .5 .8l-.5 .3h-.9zM257.1 188.9h.9M258.9 183.6l.6 1.3 .6-1.3"/>
<circle cx="48.1" cy="53.6" r=".75"/>
<circle cx="84.1" cy="53.6" r=".75"/>
<circle cx="182" cy="52.5" r=".75"/>
<circle cx="195" cy="52.5" r=".75"/>
<circle cx="207.9" cy="180.3" r=".69"/>
</g>
<path d="M72 11.3a.85 .85 0 0 1 .7-.9h.7a.87 .87 0 0 1 .5 1.4l-.3 .5-1.8 1.7h2.5M205.9 11.1l.4-.2 .5-.5v3.6M9 55.1h1.5l.5 .2a.82 .82 0 0 1 0 1.3l-.5 .2a.98 .98 0 0 1 .9 1 .98 .98 0 0 1-.9 1h-1.5zM9 56.8h1.5M268.1 55.1h1.5l.5 .2a.82 .82 0 0 1 0 1.3l-.5 .2a.98 .98 0 0 1 .8 1 .98 .98 0 0 1-.8 1h-1.5zM268.1 56.8h1.5M9.1 159.2h1.7M268.6 159.2h1.7M8.6 160.4l1.4-3.7 1.3 3.7M268.1 160.4l1.3-3.7 1.4 3.7M72 202.4a.85 .85 0 0 1 .7-.9h.7a.87 .87 0 0 1 .5 1.4l-.3 .5-1.8 1.7h2.5M205.9 202.2l.4-.2 .5-.5v3.6" fill="none" stroke="#000" stroke-width=".51"/>
<g fill="none" stroke="#000" stroke-width=".42">
<path d="M204.4 184.9l.8-2 .8 2M204.7 184.2h1M206.8 183.6v1a.48 .48 0 0 0 .8 .2l.3-.2M207.9 183.6v1.3M208.8 183.6h.7M209.1 182.9v1.7l.1 .2 .4 .1M210.5 184l.5-.4h.5l.1 1.3M210.5 182.9v2M214.6 183.6v1.3M215.4 183.6a.6 .6 0 0 0-.8 .5"/>
<circle cx="213.1" cy="184.2" r=".69"/>
</g>
<g font-size="2.1" fill="#000096">
<text x="226.1" y="58.8">+3V3</text>
<text x="238.1" y="58.8">+3V3</text>
<text x="139.7" y="77.8">+3V3</text>
<text x="226.3" y="75.9" transform="rotate(-90 226.3 75.9)">LED4</text>
<text x="232.6" y="75.9" transform="rotate(-90 232.6 75.9)">TXD0</text>
<text x="238.3" y="75.8" transform="rotate(-90 238.3 75.8)">LED5</text>
<text x="244.7" y="75.9" transform="rotate(-90 244.7 75.9)">RXD0</text>
<text x="101.6" y="83.7">U2</text>
<text x="226.7" y="92.4" transform="rotate(-90 226.7 92.4)">R15</text>
<text x="232.2" y="92.2" transform="rotate(-90 232.2 92.2)">470</text>
<text x="238.8" y="92.4" transform="rotate(-90 238.8 92.4)">R18</text>
<text x="244.3" y="92.2" transform="rotate(-90 244.3 92.2)">470</text>
<text x="94.1" y="101.5">AP2112K-3.3TRG1</text>
<text x="117" y="96.8" transform="rotate(-90 117 96.8)">C12</text>
<text x="123.4" y="97.6" transform="rotate(-90 123.4 97.6)">4.7uF</text>
<text x="128.4" y="96.8" transform="rotate(-90 128.4 96.8)">C13</text>
<text x="134.9" y="97.8" transform="rotate(-90 134.9 97.8)">100nF</text>
<text x="139.9" y="96.9" transform="rotate(-90 139.9 96.9)">C14</text>
<text x="146.3" y="97.3" transform="rotate(-90 146.3 97.3)">10uF</text>
<text x="151.3" y="96.8" transform="rotate(-90 151.3 96.8)">C15</text>
<text x="157.7" y="97.3" transform="rotate(-90 157.7 97.3)">10uF</text>
<text x="162.7" y="96.8" transform="rotate(-90 162.7 96.8)">C16</text>
<text x="169.2" y="97.3" transform="rotate(-90 169.2 97.3)">10uF</text>
<text x="175.3" y="98.7" transform="rotate(-90 175.3 98.7)">R14</text>
<text x="180.8" y="98.6" transform="rotate(-90 180.8 98.6)">10k</text>
<text x="217.8" y="101.4">U3</text>
<text x="70.6" y="102.8">F1</text>
<text x="117.1" y="107.6" transform="rotate(-90 117.1 107.6)">GND</text>
<text x="128.4" y="107.9" transform="rotate(-90 128.4 107.9)">GND</text>
<text x="140" y="107.9" transform="rotate(-90 140 107.9)">GND</text>
<text x="151.3" y="107.9" transform="rotate(-90 151.3 107.9)">GND</text>
<text x="162.8" y="107.9" transform="rotate(-90 162.8 107.9)">GND</text>
<text x="64.9" y="110.4">0ZCJ0050AF2E</text>
<text x="235.7" y="118.4">R16</text>
<text x="37.7" y="121" transform="rotate(-90 37.7 121)">D1</text>
<text x="44" y="124.5" transform="rotate(-90 44 124.5)">200mV/3A</text>
<text x="48.5" y="121" transform="rotate(-90 48.5 121)">D2</text>
<text x="54.8" y="124.5" transform="rotate(-90 54.8 124.5)">200mV/3A</text>
<text x="59.7" y="121.5" transform="rotate(-90 59.7 121.5)">R12</text>
<text x="65.2" y="120.8" transform="rotate(-90 65.2 120.8)">1k</text>
<text x="78.7" y="121.6" transform="rotate(-90 78.7 121.6)">R13</text>
<text x="84.2" y="120.8" transform="rotate(-90 84.2 120.8)">1k</text>
<text x="235.8" y="124">100</text>
<text x="28.1" y="129.5">J1</text>
<text x="119.9" y="129.2">+5V</text>
<text x="143.1" y="131.3">USB Micro B</text>
<text x="147.9" y="127.3">J2</text>
<text x="235.7" y="127.3">R17</text>
<text x="27.5" y="137.1">VIN</text>
<text x="129.9" y="133.9">GND</text>
<text x="163.6" y="133.9">GND</text>
<text x="235.8" y="132.8">100</text>
<text x="59.3" y="139.9" transform="rotate(-90 59.3 139.9)">LED2</text>
<text x="65.6" y="141.1" transform="rotate(-90 65.6 141.1)">POWER</text>
<text x="78.3" y="140" transform="rotate(-90 78.3 140)">LED3</text>
<text x="84.7" y="140" transform="rotate(-90 84.7 140)">FUSE</text>
<text x="37.7" y="155.9" transform="rotate(-90 37.7 155.9)">GND</text>
<text x="59.3" y="156.1" transform="rotate(-90 59.3 156.1)">GND</text>
<text x="78.3" y="157.1" transform="rotate(-90 78.3 157.1)">GND</text>
<text x="85.9" y="157.1" transform="rotate(-90 85.9 157.1)">GND</text>
<text x="201.5" y="162.9" transform="rotate(-90 201.5 162.9)">GND</text>
</g>
<g font-size="1.8" fill="#f00">
<text x="97.5" y="87.4">IN</text>
<text x="104.6" y="87.4">OUT</text>
<text x="97.5" y="92.5">EN</text>
<text x="204.6" y="107.2" transform="rotate(-90 204.6 107.2)">VDD</text>
<text x="207.1" y="108" transform="rotate(-90 207.1 108)">VBUS</text>
<text x="202" y="109.9" transform="rotate(-90 202 109.9)">VREGIN</text>
<text x="144.5" y="136.5" transform="rotate(-90 144.5 136.5)">VBUS</text>
</g>
<g font-size="1.8">
<text x="97.5" y="97.5">GND</text>
<text x="105.8" y="97.5">NC</text>
<text x="190.8" y="105.8">NC</text>
<text x="213.6" y="105.8">TXT</text>
<text x="190.8" y="108.4">DCD</text>
<text x="190.8" y="110.9">CLK</text>
<text x="213.4" y="113.5">TXD</text>
<text x="213.6" y="108.4">RXT</text>
<text x="190.8" y="116">D+</text>
<text x="190.8" y="118.5">D-</text>
<text x="213.4" y="116">RXD</text>
<text x="190.8" y="123.6">RST</text>
<text x="213.6" y="123.6">CTS</text>
<text x="213.6" y="121.1">RTS</text>
<text x="190.8" y="126.2">SUSPEND</text>
<text x="190.8" y="128.7">SUSPEND</text>
<text x="213.4" y="130">DTR</text>
<text x="139.4" y="136.5" transform="rotate(-90 139.4 136.5)">PAD1</text>
<text x="142" y="136.5" transform="rotate(-90 142 136.5)">PAD2</text>
<text x="147.1" y="136.5" transform="rotate(-90 147.1 136.5)">D-</text>
<text x="149.6" y="136.5" transform="rotate(-90 149.6 136.5)">D+</text>
<text x="152.1" y="136.5" transform="rotate(-90 152.1 136.5)">ID</text>
<text x="154.7" y="136.5" transform="rotate(-90 154.7 136.5)">GND</text>
<text x="157.2" y="136.5" transform="rotate(-90 157.2 136.5)">PAD3</text>
<text x="159.8" y="136.5" transform="rotate(-90 159.8 136.5)">PAD4</text>
<text x="190.8" y="137.6">GPIO.6</text>
<text x="190.8" y="135">GPIO.5</text>
<text x="190.8" y="132.5">GPIO.4</text>
<text x="213.4" y="132.5">DSR</text>
<text x="190.8" y="143.9">WAKEUP</text>
<text x="190.8" y="141.4">RS485</text>
<text x="211.1" y="138.9">CHREN</text>
<text x="212.3" y="143.9">CHR1</text>
<text x="212.3" y="141.4">CHR0</text>
<text x="203.3" y="144.7" transform="rotate(-90 203.3 144.7)">PAD</text>
<text x="205.8" y="144.7" transform="rotate(-90 205.8 144.7)">GND</text>
</g>
<g font-size="1.4" fill="#f00">
<text x="228.3" y="62.1" transform="rotate(-90 228.3 62.1)">1</text>
<text x="240.4" y="62.1" transform="rotate(-90 240.4 62.1)">1</text>
<text x="228.3" y="70.1" transform="rotate(-90 228.3 70.1)">2</text>
<text x="240.4" y="70.1" transform="rotate(-90 240.4 70.1)">2</text>
<text x="141.9" y="81.1" transform="rotate(-90 141.9 81.1)">1</text>
<text x="95.1" y="86.4">1</text>
<text x="109.9" y="86.4">5</text>
<text x="95" y="91.4">3</text>
<text x="119" y="93" transform="rotate(-90 119 93)">1</text>
<text x="130.5" y="93" transform="rotate(-90 130.5 93)">1</text>
<text x="141.9" y="93" transform="rotate(-90 141.9 93)">1</text>
<text x="153.3" y="93" transform="rotate(-90 153.3 93)">1</text>
<text x="164.8" y="93" transform="rotate(-90 164.8 93)">1</text>
<text x="176.9" y="92.4" transform="rotate(-90 176.9 92.4)">1</text>
<text x="200.9" y="101.9" transform="rotate(-90 200.9 101.9)">7</text>
<text x="203.5" y="101.9" transform="rotate(-90 203.5 101.9)">6</text>
<text x="206" y="101.9" transform="rotate(-90 206 101.9)">8</text>
<text x="66.5" y="105.4">1</text>
<text x="76.2" y="105.4">2</text>
<text x="39.7" y="116.5" transform="rotate(-90 39.7 116.5)">1</text>
<text x="50.5" y="116.5" transform="rotate(-90 50.5 116.5)">1</text>
<text x="61.3" y="115.2" transform="rotate(-90 61.3 115.2)">1</text>
<text x="80.3" y="115.2" transform="rotate(-90 80.3 115.2)">1</text>
<text x="39.7" y="123.7" transform="rotate(-90 39.7 123.7)">2</text>
<text x="50.5" y="123.7" transform="rotate(-90 50.5 123.7)">2</text>
<text x="35" y="130.8">1</text>
<text x="143.5" y="138.9" transform="rotate(-90 143.5 138.9)">1</text>
</g>
<g font-size="1.4">
<text x="228.3" y="77.3" transform="rotate(-90 228.3 77.3)">1</text>
<text x="240.4" y="77.3" transform="rotate(-90 240.4 77.3)">1</text>
<text x="228.3" y="86" transform="rotate(-90 228.3 86)">1</text>
<text x="240.4" y="86" transform="rotate(-90 240.4 86)">1</text>
<text x="228.3" y="95.8" transform="rotate(-90 228.3 95.8)">2</text>
<text x="240.4" y="95.8" transform="rotate(-90 240.4 95.8)">2</text>
<text x="95.1" y="96.5">2</text>
<text x="109.9" y="96.5">4</text>
<text x="119" y="97.6" transform="rotate(-90 119 97.6)">2</text>
<text x="130.5" y="97.6" transform="rotate(-90 130.5 97.6)">2</text>
<text x="141.9" y="97.6" transform="rotate(-90 141.9 97.6)">2</text>
<text x="153.3" y="97.6" transform="rotate(-90 153.3 97.6)">2</text>
<text x="164.8" y="97.6" transform="rotate(-90 164.8 97.6)">2</text>
<text x="119" y="103.8" transform="rotate(-90 119 103.8)">1</text>
<text x="130.5" y="104.1" transform="rotate(-90 130.5 104.1)">1</text>
<text x="141.9" y="104.1" transform="rotate(-90 141.9 104.1)">1</text>
<text x="153.3" y="104.1" transform="rotate(-90 153.3 104.1)">1</text>
<text x="164.8" y="104.1" transform="rotate(-90 164.8 104.1)">1</text>
<text x="176.9" y="102.1" transform="rotate(-90 176.9 102.1)">2</text>
<text x="187.6" y="104.7">10</text>
<text x="188.5" y="107.3">1</text>
<text x="218.4" y="107.3">18</text>
<text x="218.4" y="104.7">19</text>
<text x="188.5" y="109.8">2</text>
<text x="218.4" y="112.4">26</text>
<text x="222.9" y="113.3">RXD0</text>
<text x="188.3" y="114.9">4</text>
<text x="188.5" y="117.4">5</text>
<text x="218.4" y="120">24</text>
<text x="218.4" y="114.9">25</text>
<text x="222.9" y="115.8">TXD0</text>
<text x="232.2" y="120">2</text>
<text x="242" y="120">1</text>
<text x="61.3" y="125" transform="rotate(-90 61.3 125)">2</text>
<text x="80.3" y="125" transform="rotate(-90 80.3 125)">2</text>
<text x="187.7" y="125.1">11</text>
<text x="188.4" y="122.5">9</text>
<text x="218.4" y="122.5">23</text>
<text x="246.5" y="120.9">NMI</text>
<text x="187.7" y="127.6">12</text>
<text x="187.7" y="131.4">22</text>
<text x="218.4" y="131.4">27</text>
<text x="218.4" y="128.9">28</text>
<text x="232.2" y="128.9">2</text>
<text x="242" y="128.9">1</text>
<text x="246.5" y="129.8">RST</text>
<text x="35" y="133.4">2</text>
<text x="61.3" y="134.3" transform="rotate(-90 61.3 134.3)">2</text>
<text x="80.3" y="134.3" transform="rotate(-90 80.3 134.3)">2</text>
<text x="187.6" y="136.5">20</text>
<text x="187.7" y="133.9">21</text>
<text x="218.4" y="137.8">13</text>
<text x="61.3" y="141.5" transform="rotate(-90 61.3 141.5)">1</text>
<text x="80.3" y="141.5" transform="rotate(-90 80.3 141.5)">1</text>
<text x="131.7" y="138.3" transform="rotate(-90 131.7 138.3)">1</text>
<text x="138.4" y="139.7" transform="rotate(-90 138.4 139.7)">P1</text>
<text x="141" y="139.7" transform="rotate(-90 141 139.7)">P2</text>
<text x="146.1" y="138.9" transform="rotate(-90 146.1 138.9)">2</text>
<text x="148.6" y="139" transform="rotate(-90 148.6 139)">3</text>
<text x="151.1" y="139.1" transform="rotate(-90 151.1 139.1)">4</text>
<text x="153.7" y="138.9" transform="rotate(-90 153.7 138.9)">5</text>
<text x="156.2" y="139.8" transform="rotate(-90 156.2 139.8)">P3</text>
<text x="158.8" y="139.9" transform="rotate(-90 158.8 139.9)">P4</text>
<text x="165.4" y="138.3" transform="rotate(-90 165.4 138.3)">1</text>
<text x="187.6" y="140.3">17</text>
<text x="187.7" y="142.8">16</text>
<text x="218.4" y="142.8">14</text>
<text x="218.4" y="140.3">15</text>
<text x="202.3" y="148" transform="rotate(-90 202.3 148)">29</text>
<text x="204.8" y="147.2" transform="rotate(-90 204.8 147.2)">3</text>
<text x="39.7" y="152.1" transform="rotate(-90 39.7 152.1)">1</text>
<text x="61.3" y="152.3" transform="rotate(-90 61.3 152.3)">1</text>
<text x="80.3" y="153.3" transform="rotate(-90 80.3 153.3)">1</text>
<text x="88" y="153.3" transform="rotate(-90 88 153.3)">1</text>
<text x="203.5" y="159" transform="rotate(-90 203.5 159)">1</text>
</g>
</svg>
